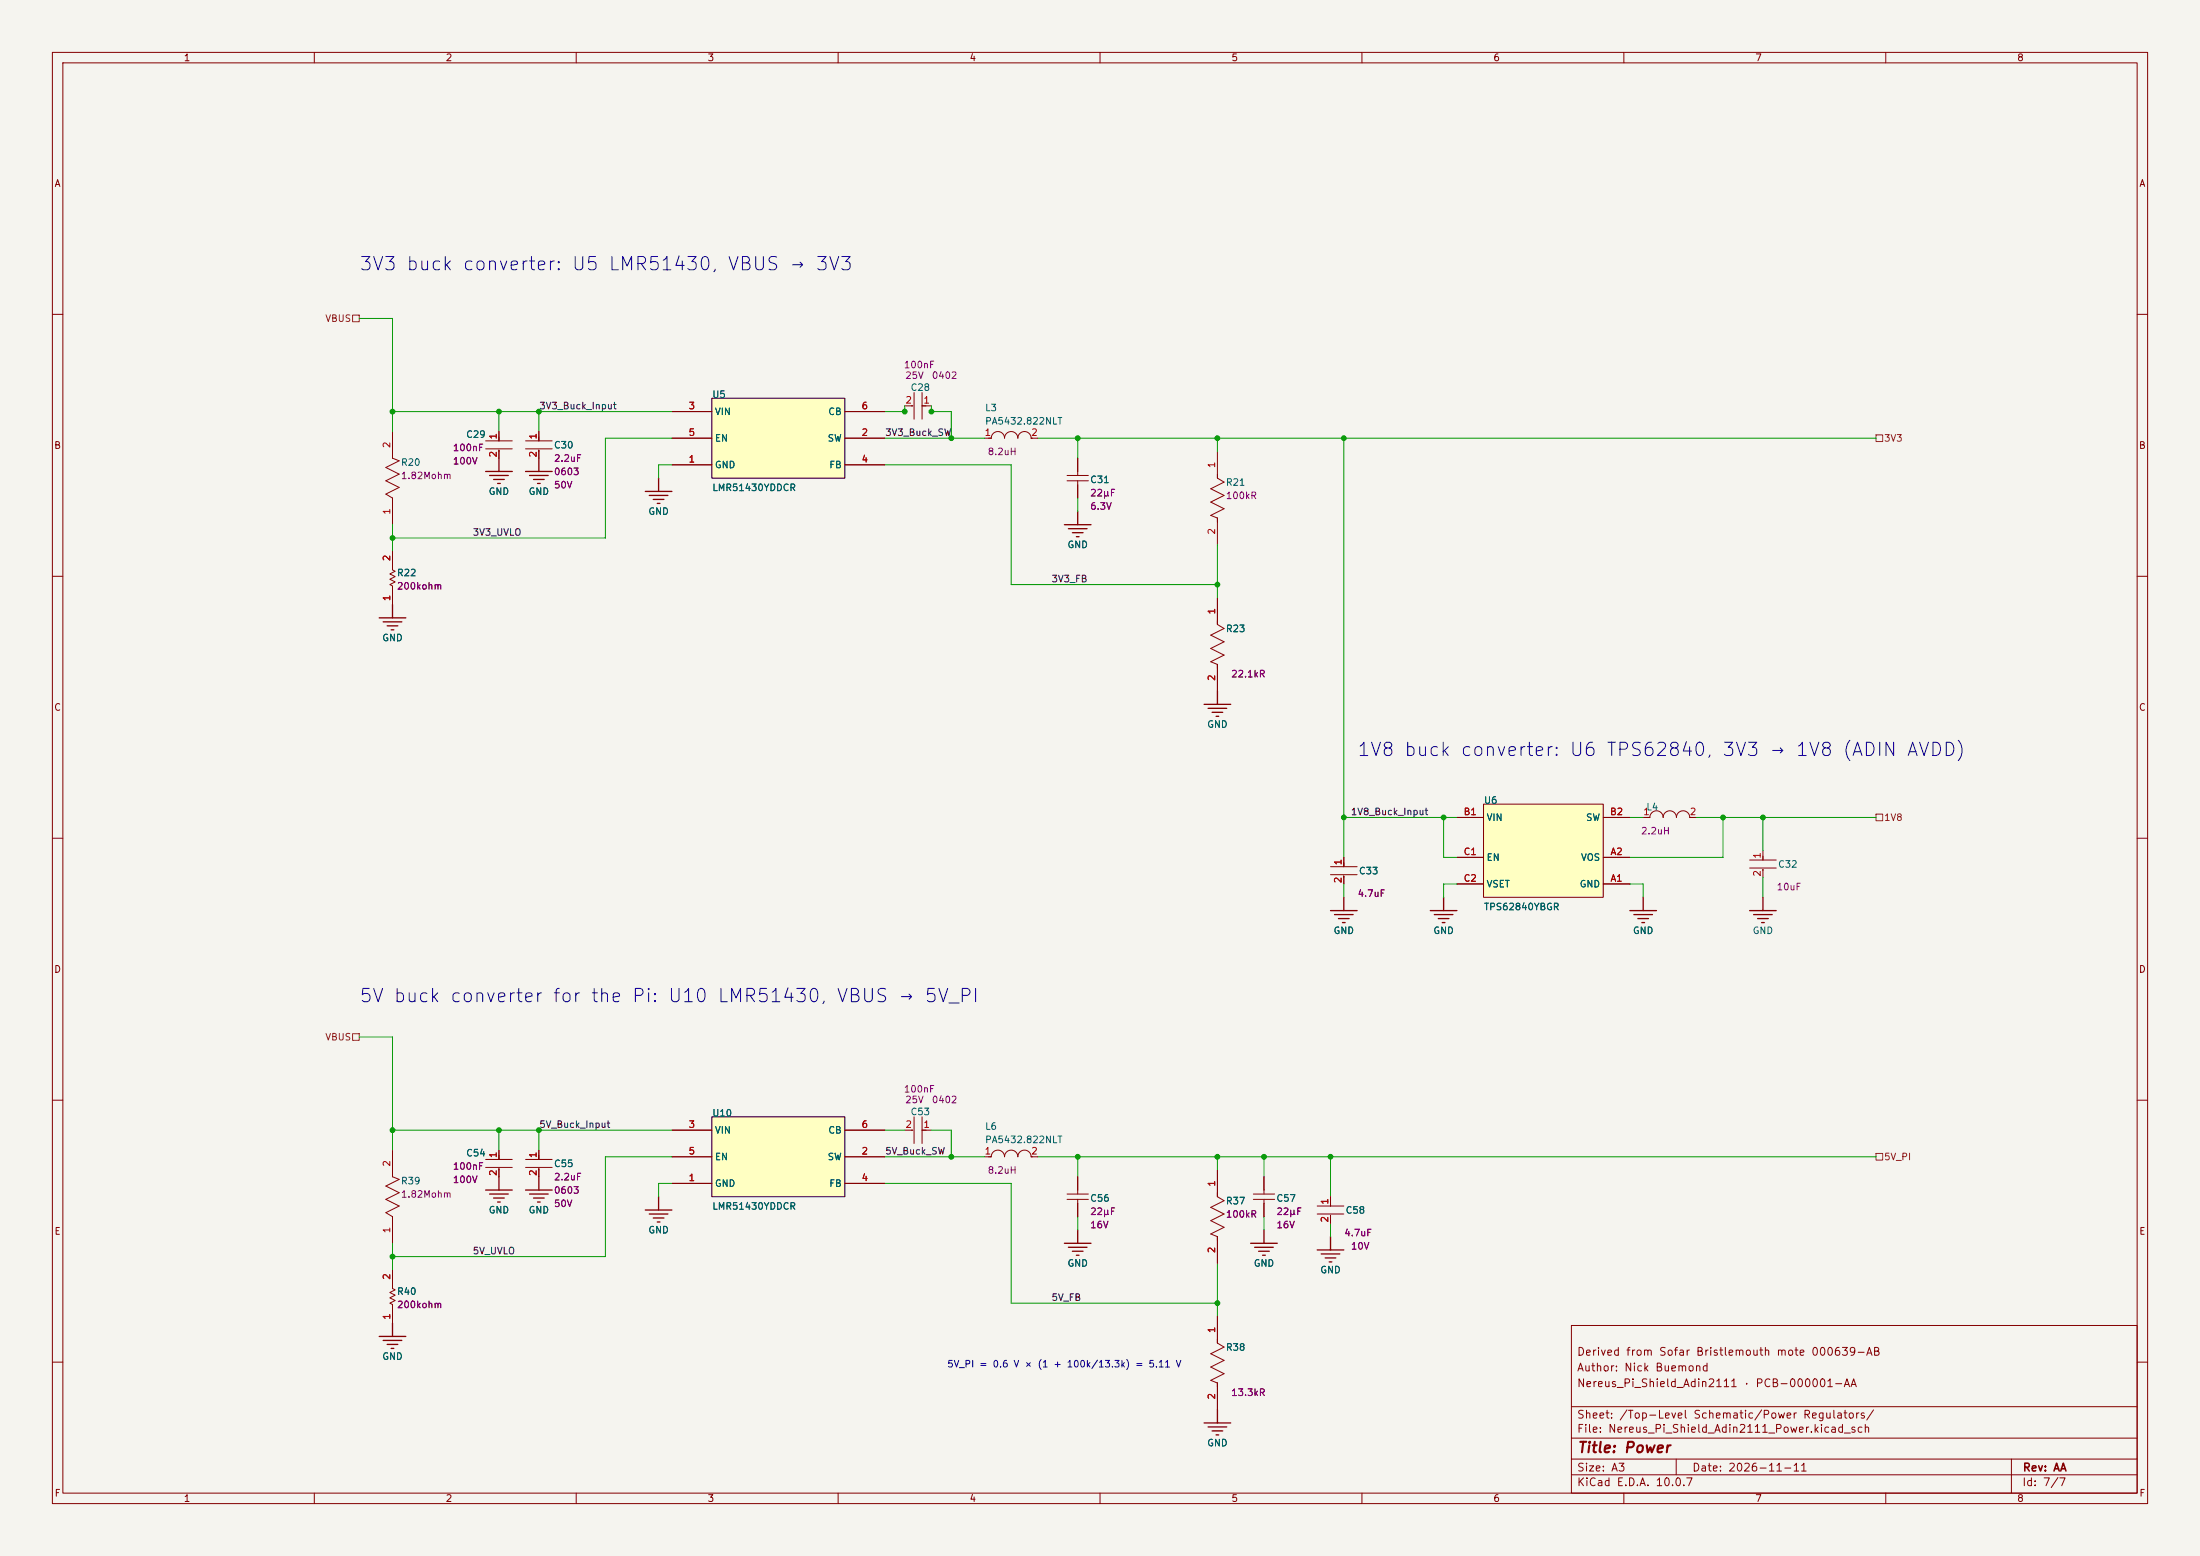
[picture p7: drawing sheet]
<svg xmlns="http://www.w3.org/2000/svg" width="420mm" height="297mm" viewBox="0 0 420 297" stroke-linecap="round" stroke-linejoin="round" font-family="sans-serif">
<path d="M0 0h420v297h-420z" fill="#f5f4ef" stroke="#f5f4ef" stroke-width=".19"/>
<g fill="none" stroke="#840000" stroke-width=".19">
<path d="M10 10h400v277h-400zM12 12h396v273h-396zM60 10v2M110 10v2M160 10v2M210 10v2M260 10v2M310 10v2M360 10v2M10 60h2M172.7 77.5h1.5M174.5 74.9v5.1"/>
<path d="M176 77.5h1.8M176 74.9v5.1M408 60h2M74.9 82.4v5.1l1.3 .5-2.5 1.2 2.5 1.3-2.5 1.3 2.5 1.2-2.5 1.3 1.2 .8v5.1M92.7 84.2h5.1M92.7 85.7h5.1M95.2 82.4v1.8M95.2 85.9v1.6M100.3 84.2h5.1M100.3 85.7h5.1M102.9 82.4v1.8M102.9 85.9v1.6"/>
<path d="M188 83.6h1.2a1.27 1.27 0 0 1 1.3-1.2 1.27 1.27 0 0 1 1.3 1.2 1.27 1.27 0 0 1 1.2-1.2 1.27 1.27 0 0 1 1.3 1.2 1.27 1.27 0 0 1 1.3-1.2 1.27 1.27 0 0 1 1.2 1.2h1.3M203.7 90.8h4.1M203.7 91.8h4.1M205.7 87.5v3.3M205.7 91.8v3.3M232.4 86.2v5.1l1.3 .7-2.6 1.3 2.6 1.3-2.6 1.2 2.6 1.3-2.6 1.3 1.3 .5v5.1M10 110h2M74.9 105.2v3.6l.5 .2-1 .6 1 .5-1 .5 1 .5-1 .5 .5 .2v3.6M232.4 114.1v5.1l1.3 .8-2.6 1.2 2.6 1.3-2.6 1.3 2.6 1.2-2.6 1.3 1.3 .5v5.1M408 110h2M10 160h2M408 160h2"/>
<path d="M10 210h2M408 210h2M203.7 227.9h4.1M203.7 228.9h4.1M205.7 224.6v3.3M205.7 228.9v3.3M232.4 223.3v5.1l1.3 .8-2.6 1.3 2.6 1.2-2.6 1.3 2.6 1.3-2.6 1.2 1.3 .5v5.1M239.3 227.9h4M239.3 228.9h4M241.3 224.6v3.3M241.3 228.9v3.3M251.5 230.2h5"/>
<path d="M251.5 231.7h5M254 228.4v1.8M254 232v1.5M232.4 251.3v5.1l1.3 .7-2.6 1.3 2.6 1.3-2.6 1.2 2.6 1.3-2.6 1.3 1.3 .5v5.1M300 253h108v32h-108zM10 260h2M300 278.5h108M300 274.5h108M300 268.5h108M320 278.5v3M384 278.5v6.5M408 260h2"/>
<path d="M60 285v2M110 285v2M160 285v2M210 285v2M260 285v2M300 281.5h108M310 285v2M360 285v2"/>
</g>
<g fill="none" stroke="#840000" stroke-width=".25">
<path d="M92.7 90h5.1M93.5 90.8h3.5M94.2 91.5h2.1M95 92.3h.5M95.2 87.5v2.5M72.4 117.9h5.1M73.2 118.7h3.5M73.9 119.5h2M74.9 115.4v2.5M74.7 120.2h.5M334 173.8h5.1M334.8 174.6h3.5"/>
<path d="M335.5 175.3h2.1M336.3 176.1h.5M336.5 171.3v2.5M238.8 237.3h5M239.5 238.1h3.6M240.3 238.8h2M241 239.6h.6M241.3 234.8v2.5M251.5 238.6h5M252.2 239.3h3.6M254 236v2.6M253 240.1h2"/>
<path d="M253.7 240.9h.6M229.9 271.6h5M230.6 272.4h3.6M231.4 273.1h2M232.2 273.9h.5M232.4 269.1v2.5"/>
</g>
<path d="M135.9 76h25.4v15.3h-25.4z" fill="#ffffc2"/>
<path d="M135.9 76h25.4v15.3h-25.4z" fill="none" stroke="#000" stroke-width=".19"/>
<path d="M128.3 78.6h7.6M161.3 78.6h7.6M128.3 88.7h7.6M128.3 83.6h7.6M161.3 88.7h7.6M161.3 83.6h7.6" fill="none" stroke="#840000" stroke-width=".19"/>
<g fill="none" stroke="#840000" stroke-width=".25">
<path d="M123.2 93.8h5.1M124 94.6h3.5M124.7 95.3h2M125.5 96.1h.5M125.7 91.3v2.5M273 173.8h5.1M273.8 174.6h3.6M274.6 175.3h2M275.3 176.1h.5M275.6 171.3v2.5M311.1 173.8h5.1M311.9 174.6h3.6"/>
<path d="M312.7 175.3h2M313.4 176.1h.5M313.7 171.3v2.5"/>
</g>
<path d="M283.2 153.5h22.9v17.8h-22.9z" fill="#ffffc2"/>
<path d="M283.2 153.5h22.9v17.8h-22.9z" fill="none" stroke="#800000" stroke-width=".19"/>
<path d="M278.1 156h5.1M306.1 156h5M313.7 156h1.3a1.27 1.27 0 0 1 1.2-1.2 1.27 1.27 0 0 1 1.3 1.2 1.27 1.27 0 0 1 1.3-1.2 1.27 1.27 0 0 1 1.2 1.2 1.27 1.27 0 0 1 1.3-1.2 1.27 1.27 0 0 1 1.3 1.2h1.2M254 165.4h5.1M254 167h5.1M256.5 163.7v1.7M256.5 167.2v1.5M278.1 168.7h5.1M278.1 163.7h5.1M306.1 168.7h5M306.1 163.7h5" fill="none" stroke="#840000" stroke-width=".19"/>
<path d="M254 173.8h5.1M254.8 174.6h3.5M255.5 175.3h2.1M256.3 176.1h.5M256.5 171.3v2.5" fill="none" stroke="#840000" stroke-width=".25"/>
<path d="M135.9 213.2h25.4v15.2h-25.4z" fill="#ffffc2"/>
<path d="M135.9 213.2h25.4v15.2h-25.4z" fill="none" stroke="#000" stroke-width=".19"/>
<g fill="none" stroke="#840000" stroke-width=".19">
<path d="M128.3 78.6h7.6M161.3 78.6h7.6M95.2 82.4v1.8M95.2 85.9v1.6M102.9 82.4v1.8M102.9 85.9v1.6M128.3 88.7h7.6M128.3 83.6h7.6M161.3 88.7h7.6M161.3 83.6h7.6M205.7 87.5v2.5M205.7 92.5v2.6"/>
<path d="M74.9 105.2v2.6M74.9 112.9v2.5M232.4 114.1v5.1M232.4 126.8v5.1M278.1 156h5.1M306.1 156h5M256.5 163.7v1.7M256.5 167.2v1.5M278.1 168.7h5.1M278.1 163.7h5.1M306.1 168.7h5M306.1 163.7h5"/>
<path d="M334 164.2h5.1M334 165.7h5.1M336.5 162.4v1.8M336.5 165.9v1.6M74.9 219.5v5.1l1.3 .5-2.5 1.3 2.5 1.3-2.5 1.2 2.5 1.3-2.5 1.3 1.2 .7v5.1M95.2 219.5v1.8M102.9 219.5v1.8M128.3 215.7h7.6M161.3 215.7h7.6M172.7 215.7h1.5M174.5 213.2v5.1M176 215.7h1.8"/>
<path d="M176 213.2v5.1M92.7 221.3h5.1M92.7 222.8h5.1M95.2 223.1v1.5M100.3 221.3h5.1M100.3 222.8h5.1M102.9 223.1v1.5M128.3 225.9h7.6M128.3 220.8h7.6M161.3 225.9h7.6M161.3 220.8h7.6M188 220.8h1.2a1.27 1.27 0 0 1 1.3-1.3 1.27 1.27 0 0 1 1.3 1.3 1.27 1.27 0 0 1 1.2-1.3 1.27 1.27 0 0 1 1.3 1.3 1.27 1.27 0 0 1 1.3-1.3 1.27 1.27 0 0 1 1.2 1.3h1.3"/>
<path d="M205.7 224.6v2.6M205.7 229.7v2.5M232.4 223.3v5.1M232.4 236v5.1M241.3 224.6v2.6M241.3 229.7v2.5M254 228.4v1.8M254 232v1.5M74.9 242.4v3.5l.5 .3-1 .5 1 .5-1 .5 1 .5-1 .5 .5 .3v3.6M232.4 251.3v5.1M232.4 264v5.1"/>
</g>
<g fill="none" stroke="#840000" stroke-width=".25">
<path d="M100.3 90h5.1M101.1 90.8h3.5M101.9 91.5h2M102.6 92.3h.5M102.9 87.5v2.5M205.7 97.6v2.6M203.2 100.2h5.1M204 100.9h3.5M204.7 101.7h2.1M205.5 102.4h.5M229.9 134.4h5M230.6 135.2h3.6"/>
<path d="M231.4 136h2M232.2 136.7h.5M232.4 131.9v2.5M92.7 227.2h5.1M93.5 227.9h3.5M94.2 228.7h2.1M95 229.4h.5M95.2 224.6v2.6M100.3 227.2h5.1M101.1 227.9h3.5M101.9 228.7h2M102.6 229.4h.5"/>
<path d="M102.9 224.6v2.6M123.2 231h5.1M124 231.7h3.5M124.7 232.5h2M125.5 233.2h.5M125.7 228.4v2.6M203.2 237.3h5.1M204 238.1h3.5M204.7 238.8h2.1M205.5 239.6h.5M205.7 234.8v2.5M72.4 255.1h5.1"/>
<path d="M73.2 255.9h3.5M73.9 256.6h2M74.7 257.4h.5M74.9 252.6v2.5"/>
</g>
<path d="M67.3 60.1h1.3v1.3h-1.3zM358.1 83h1.3v1.3h-1.3zM358.1 155.4h1.3v1.3h-1.3zM67.3 197.3h1.3v1.3h-1.3zM358.1 220.2h1.3v1.2h-1.3z" fill="none" stroke="#725600" stroke-width=".19"/>
<g fill="none" stroke="#009600" stroke-width=".19">
<path d="M68.6 60.8h6.3v21.6M74.9 78.6h53.4M95.2 78.6v3.8M102.9 78.6v3.8M168.9 78.6h3.8M172.7 77.5v1.2M177.8 78.6h3.8v5M177.8 77.5v1.2M128.3 83.6h-12.7v19.1h-40.7M128.3 88.7h-2.6v2.6M168.9 83.6h19.1M168.9 88.7h24.1v22.9h39.4"/>
<path d="M198.1 83.6h160M205.7 83.6v3.9M205.7 95.1v2.5M232.4 83.6v2.6M256.5 83.6v80.1M74.9 100.2v5M232.4 104v10.1M256.5 156h21.6M275.6 156v7.7h2.5M311.1 156h2.6M323.8 156h34.3M328.9 156v7.7h-17.8"/>
<path d="M336.5 156v6.4M256.5 168.7v2.6M278.1 168.7h-2.5v2.6M311.1 168.7h2.6v2.6M336.5 167.5v3.8M68.6 197.9h6.3v21.6M74.9 215.7h53.4M95.2 215.7v3.8M102.9 215.7v3.8M168.9 215.7h3.8M177.8 215.7h3.8v5.1M74.9 237.3v5.1"/>
<path d="M128.3 225.9h-2.6v2.5M128.3 220.8h-12.7v19.1h-40.7M168.9 225.9h24.1v22.8h39.4M168.9 220.8h19.1M198.1 220.8h160M205.7 220.8v3.8M205.7 232.2v2.6M232.4 220.8v2.5M241.3 220.8v3.8M241.3 232.2v2.6M254 220.8v7.6M254 233.5v2.5"/>
<path d="M232.4 241.1v10.2"/>
</g>
<g fill="#009600" stroke="#009600" stroke-width=".19">
<circle cx="254" cy="220.8" r=".46"/>
<circle cx="241.3" cy="220.8" r=".46"/>
<circle cx="232.4" cy="220.8" r=".46"/>
<circle cx="205.7" cy="83.6" r=".46"/>
<circle cx="232.4" cy="248.7" r=".46"/>
<circle cx="102.9" cy="78.6" r=".46"/>
<circle cx="74.9" cy="102.7" r=".46"/>
<circle cx="74.9" cy="78.6" r=".46"/>
<circle cx="181.6" cy="83.6" r=".46"/>
<circle cx="177.8" cy="78.6" r=".46"/>
<circle cx="172.7" cy="78.6" r=".46"/>
<circle cx="95.2" cy="78.6" r=".46"/>
<circle cx="74.9" cy="215.7" r=".46"/>
<circle cx="181.6" cy="220.8" r=".46"/>
<circle cx="95.2" cy="215.7" r=".46"/>
<circle cx="102.9" cy="215.7" r=".46"/>
<circle cx="205.7" cy="220.8" r=".46"/>
<circle cx="74.9" cy="239.9" r=".46"/>
<circle cx="232.4" cy="111.6" r=".46"/>
<circle cx="232.4" cy="83.6" r=".46"/>
<circle cx="256.5" cy="83.6" r=".46"/>
<circle cx="256.5" cy="156" r=".46"/>
<circle cx="275.6" cy="156" r=".46"/>
<circle cx="336.5" cy="156" r=".46"/>
<circle cx="328.9" cy="156" r=".46"/>
</g>
<g font-size="2.5" fill="#0000c2">
<text x="68.4" y="52.3">3V3 buck converter: U5 LMR51430, VBUS → 3V3</text>
<text x="258.9" y="145">1V8 buck converter: U6 TPS62840, 3V3 → 1V8 (ADIN AVDD)</text>
<text x="68.4" y="192">5V buck converter for the Pi: U10 LMR51430, VBUS → 5V_PI</text>
</g>
<text font-size="2" fill="#840000" x="301" y="277.8">Title: Power</text>
<g font-size="1.5" fill="#840000">
<text x="300.9" y="262.1">Author: Nick Buemond</text>
<text x="300.9" y="259.1">Derived from Sofar Bristlemouth mote 000639-AB</text>
<text x="300.9" y="265.1">Nereus_Pi_Shield_Adin2111 · PCB-000001-AA</text>
<text x="300.9" y="273.8">File: Nereus_Pi_Shield_Adin2111_Power.kicad_sch</text>
<text x="300.9" y="271.1">Sheet: /Top-Level Schematic/Power Regulators/</text>
<text x="300.9" y="281.2">Size: A3</text>
<text x="322.9" y="281.2">Date: 2026-11-11</text>
<text x="386" y="281.2">Rev: AA</text>
<text x="300.9" y="284">KiCad E.D.A. 10.0.7</text>
<text x="385.9" y="284">Id: 7/7</text>
</g>
<g font-size="1.3" fill="#840000">
<text x="35" y="12">1</text>
<text x="85" y="12">2</text>
<text x="135" y="12">3</text>
<text x="185" y="12">4</text>
<text x="235" y="12">5</text>
<text x="285" y="12">6</text>
<text x="335" y="12">7</text>
<text x="385" y="12">8</text>
<text x="10.3" y="36">A</text>
<text x="408.3" y="36">A</text>
<text x="10.2" y="86">B</text>
<text x="408.2" y="86">B</text>
<text x="10.2" y="136">C</text>
<text x="408.2" y="136">C</text>
<text x="10.2" y="186">D</text>
<text x="408.2" y="186">D</text>
<text x="10.3" y="236">E</text>
<text x="408.3" y="236">E</text>
<text x="10.3" y="286">F</text>
<text x="35" y="287">1</text>
<text x="85" y="287">2</text>
<text x="135" y="287">3</text>
<text x="185" y="287">4</text>
<text x="235" y="287">5</text>
<text x="285" y="287">6</text>
<text x="335" y="287">7</text>
<text x="385" y="287">8</text>
<text x="408.3" y="286">F</text>
</g>
<g font-size="1.3" fill="#725600">
<text x="62" y="61.7">VBUS</text>
<text x="359.6" y="84.6">3V3</text>
<text x="359.6" y="157">1V8</text>
<text x="62" y="198.9">VBUS</text>
<text x="359.6" y="221.8">5V_PI</text>
</g>
<g font-size="1.3" fill="#840084">
<text x="172.5" y="70.6">100nF</text>
<text x="172.7" y="72.6">25V</text>
<text x="177.8" y="72.6">0402</text>
<text x="86.3" y="86.4">100nF</text>
<text x="86.3" y="89">100V</text>
<text x="105.6" y="88.5">2.2uF</text>
<text x="188.5" y="87.2">8.2uH</text>
<text x="76.4" y="91.8">1.82Mohm</text>
<text x="105.6" y="91">0603</text>
<text x="105.6" y="93.5">50V</text>
<text x="208" y="95.1">22µF</text>
<text x="233.9" y="95.6">100kR</text>
<text x="208" y="97.6">6.3V</text>
<text x="75.7" y="112.8">200kohm</text>
<text x="234.9" y="129.6">22.1kR</text>
<text x="313.2" y="159.6">2.2uH</text>
<text x="259.1" y="171.5">4.7uF</text>
<text x="339.1" y="170.2">10uF</text>
<text x="172.5" y="208.8">100nF</text>
<text x="172.7" y="210.9">25V</text>
<text x="177.8" y="210.9">0402</text>
<text x="86.3" y="223.6">100nF</text>
<text x="86.3" y="226.1">100V</text>
<text x="105.6" y="225.6">2.2uF</text>
<text x="188.5" y="224.3">8.2uH</text>
<text x="76.4" y="228.9">1.82Mohm</text>
<text x="105.6" y="228.2">0603</text>
<text x="105.6" y="230.7">50V</text>
<text x="208" y="232.2">22µF</text>
<text x="233.9" y="232.7">100kR</text>
<text x="243.6" y="232.2">22µF</text>
<text x="208" y="234.8">16V</text>
<text x="243.6" y="234.8">16V</text>
<text x="256.5" y="236.3">4.7uF</text>
<text x="257.8" y="238.8">10V</text>
<text x="75.7" y="250">200kohm</text>
<text x="234.9" y="266.8">13.3kR</text>
</g>
<g font-size="1.3" fill="#006464">
<text x="135.9" y="76.3">U5</text>
<text x="173.7" y="74.9">C28</text>
<text x="88.9" y="83.9">C29</text>
<text x="136.4" y="79.5">VIN</text>
<text x="158" y="79.5">CB</text>
<text x="187.9" y="78.8">L3</text>
<text x="187.9" y="81.3">PA5432.822NLT</text>
<text x="76.4" y="89.2">R20</text>
<text x="105.6" y="85.9">C30</text>
<text x="136.4" y="89.7">GND</text>
<text x="136.4" y="84.6">EN</text>
<text x="157.9" y="84.6">SW</text>
<text x="158.2" y="89.7">FB</text>
<text x="93.2" y="94.8">GND</text>
<text x="100.8" y="94.8">GND</text>
<text x="135.9" y="94">LMR51430YDDCR</text>
<text x="208" y="92.5">C31</text>
<text x="233.9" y="93">R21</text>
<text x="123.7" y="98.6">GND</text>
<text x="203.7" y="104.9">GND</text>
<text x="75.7" y="110.3">R22</text>
<text x="72.9" y="122.7">GND</text>
<text x="233.9" y="121">R23</text>
<text x="230.3" y="139.2">GND</text>
<text x="283.2" y="153.7">U6</text>
<text x="314.2" y="155">L4</text>
<text x="283.7" y="157">VIN</text>
<text x="302.7" y="157">SW</text>
<text x="259.3" y="167.2">C33</text>
<text x="283.7" y="164.6">EN</text>
<text x="301.7" y="164.6">VOS</text>
<text x="339.3" y="165.9">C32</text>
<text x="283.7" y="169.7">VSET</text>
<text x="301.5" y="169.7">GND</text>
<text x="254.5" y="178.6">GND</text>
<text x="273.5" y="178.6">GND</text>
<text x="283.2" y="174.1">TPS62840YBGR</text>
<text x="311.6" y="178.6">GND</text>
<text x="334.5" y="178.6">GND</text>
<text x="135.9" y="213.4">U10</text>
<text x="173.7" y="213.2">C53</text>
<text x="187.9" y="216">L6</text>
<text x="88.9" y="221">C54</text>
<text x="136.4" y="216.7">VIN</text>
<text x="136.4" y="221.8">EN</text>
<text x="157.9" y="221.8">SW</text>
<text x="158" y="216.7">CB</text>
<text x="187.9" y="218.5">PA5432.822NLT</text>
<text x="76.4" y="226.4">R39</text>
<text x="105.6" y="223.1">C55</text>
<text x="136.4" y="226.8">GND</text>
<text x="158.2" y="226.8">FB</text>
<text x="93.2" y="231.9">GND</text>
<text x="100.8" y="231.9">GND</text>
<text x="135.9" y="231.2">LMR51430YDDCR</text>
<text x="208" y="229.7">C56</text>
<text x="233.9" y="230.2">R37</text>
<text x="243.6" y="229.7">C57</text>
<text x="256.8" y="232">C58</text>
<text x="123.7" y="235.7">GND</text>
<text x="203.7" y="242.1">GND</text>
<text x="239.2" y="242.1">GND</text>
<text x="251.9" y="243.4">GND</text>
<text x="75.7" y="247.5">R40</text>
<text x="72.9" y="259.9">GND</text>
<text x="233.9" y="258.1">R38</text>
<text x="230.3" y="276.4">GND</text>
</g>
<g font-size="1.3" fill="#a90000">
<text x="172.8" y="77.3">2</text>
<text x="176.2" y="77.3">1</text>
<text x="95.1" y="84" transform="rotate(-90 95.1 84)">1</text>
<text x="102.7" y="84" transform="rotate(-90 102.7 84)">1</text>
<text x="131.3" y="78.4">3</text>
<text x="131.3" y="83.5">5</text>
<text x="164.4" y="83.5">2</text>
<text x="164.4" y="78.4">6</text>
<text x="187.9" y="83.5">1</text>
<text x="196.8" y="83.5">2</text>
<text x="74.8" y="85.6" transform="rotate(-90 74.8 85.6)">2</text>
<text x="95.1" y="87.4" transform="rotate(-90 95.1 87.4)">2</text>
<text x="102.7" y="87.4" transform="rotate(-90 102.7 87.4)">2</text>
<text x="131.3" y="88.6">1</text>
<text x="164.4" y="88.6">4</text>
<text x="232.3" y="89.5" transform="rotate(-90 232.3 89.5)">1</text>
<text x="74.8" y="98.3" transform="rotate(-90 74.8 98.3)">1</text>
<text x="74.8" y="107.2" transform="rotate(-90 74.8 107.2)">2</text>
<text x="232.3" y="102.2" transform="rotate(-90 232.3 102.2)">2</text>
<text x="74.8" y="114.9" transform="rotate(-90 74.8 114.9)">1</text>
<text x="232.3" y="117.4" transform="rotate(-90 232.3 117.4)">1</text>
<text x="232.3" y="130.1" transform="rotate(-90 232.3 130.1)">2</text>
<text x="279.3" y="155.9">B1</text>
<text x="307.2" y="155.9">B2</text>
<text x="313.6" y="155.9">1</text>
<text x="322.5" y="155.9">2</text>
<text x="256.4" y="165.3" transform="rotate(-90 256.4 165.3)">1</text>
<text x="279.3" y="163.5">C1</text>
<text x="307.3" y="163.5">A2</text>
<text x="336.4" y="167.4" transform="rotate(-90 336.4 167.4)">2</text>
<text x="336.4" y="164" transform="rotate(-90 336.4 164)">1</text>
<text x="256.4" y="168.7" transform="rotate(-90 256.4 168.7)">2</text>
<text x="279.3" y="168.6">C2</text>
<text x="307.3" y="168.6">A1</text>
<text x="131.3" y="215.6">3</text>
<text x="164.4" y="215.6">6</text>
<text x="172.8" y="215.6">2</text>
<text x="176.2" y="215.6">1</text>
<text x="95.1" y="221.2" transform="rotate(-90 95.1 221.2)">1</text>
<text x="102.7" y="221.2" transform="rotate(-90 102.7 221.2)">1</text>
<text x="131.3" y="220.7">5</text>
<text x="164.4" y="220.7">2</text>
<text x="187.9" y="220.7">1</text>
<text x="196.8" y="220.7">2</text>
<text x="74.8" y="222.8" transform="rotate(-90 74.8 222.8)">2</text>
<text x="95.1" y="224.6" transform="rotate(-90 95.1 224.6)">2</text>
<text x="102.7" y="224.6" transform="rotate(-90 102.7 224.6)">2</text>
<text x="131.3" y="225.7">1</text>
<text x="164.4" y="225.7">4</text>
<text x="232.3" y="226.6" transform="rotate(-90 232.3 226.6)">1</text>
<text x="253.9" y="233.5" transform="rotate(-90 253.9 233.5)">2</text>
<text x="253.9" y="230" transform="rotate(-90 253.9 230)">1</text>
<text x="74.8" y="235.5" transform="rotate(-90 74.8 235.5)">1</text>
<text x="232.3" y="239.3" transform="rotate(-90 232.3 239.3)">2</text>
<text x="74.8" y="244.4" transform="rotate(-90 74.8 244.4)">2</text>
<text x="74.8" y="252" transform="rotate(-90 74.8 252)">1</text>
<text x="232.3" y="254.6" transform="rotate(-90 232.3 254.6)">1</text>
<text x="232.3" y="267.3" transform="rotate(-90 232.3 267.3)">2</text>
</g>
<g font-size="1.3" fill="#0f0f0f">
<text x="102.8" y="78.4">3V3_Buck_Input</text>
<text x="168.9" y="83.5">3V3_Buck_SW</text>
<text x="90.1" y="102.6">3V3_UVLO</text>
<text x="200.6" y="111.5">3V3_FB</text>
<text x="257.8" y="155.9">1V8_Buck_Input</text>
<text x="102.8" y="215.6">5V_Buck_Input</text>
<text x="168.9" y="220.7">5V_Buck_SW</text>
<text x="90.1" y="239.7">5V_UVLO</text>
<text x="200.6" y="248.6">5V_FB</text>
</g>
<text font-size="1.3" fill="#0000c2" x="180.7" y="261.3">5V_PI = 0.6 V × (1 + 100k/13.3k) = 5.11 V</text>
</svg>
